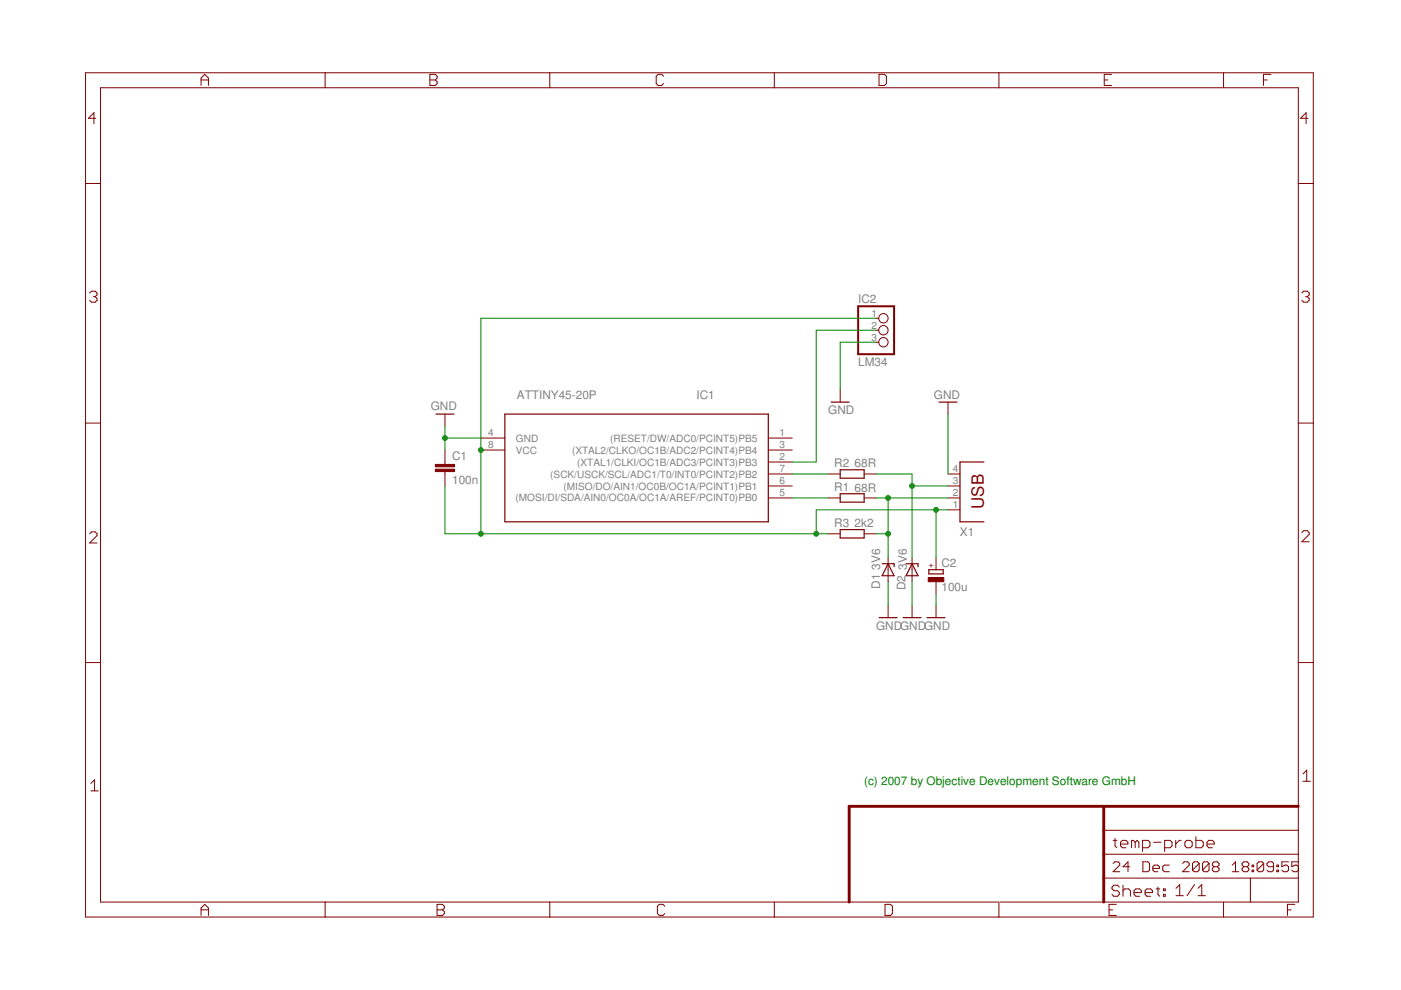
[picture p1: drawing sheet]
<svg xmlns="http://www.w3.org/2000/svg" width="297mm" height="210mm" viewBox="0 0 297 210" stroke-linecap="round" stroke-linejoin="round" font-family="sans-serif">
<g fill="#800000" stroke="#800000" stroke-width=".21">
<path d="M201 108.1h2.5z"/>
<path d="M201 105.6h2.5z"/>
<path d="M201 103h2.5z"/>
<path d="M201 100.5h2.5z"/>
<path d="M183.2 105.6h2.6z"/>
<path d="M175.6 105.6h2.5z"/>
<path d="M183.2 100.5h2.6z"/>
<path d="M175.6 100.5h2.5z"/>
<path d="M188.3 120.8v2.5z"/>
<path d="M188.3 118.3v2.5z"/>
<path d="M193.4 120.8v2.5z"/>
<path d="M193.4 118.3v2.5z"/>
<path d="M188.3 128.4v2.6z"/>
<path d="M193.4 128.4v2.6z"/>
<path d="M201 85.3v2.5z"/>
<path d="M94.3 95.4v2.6z"/>
<path d="M94.3 100.5v2.5z"/>
<path d="M94.3 98v.5z"/>
<path d="M94.3 100v.5z"/>
<path d="M198.5 123.3v2.6z"/>
<path d="M198.5 118.3v2.5z"/>
<path d="M198.5 128.4v2.6z"/>
<path d="M94.3 87.8v2.5z"/>
<path d="M183.2 113.2h2.6z"/>
<path d="M175.6 113.2h2.5z"/>
<path d="M18.1 194.4h50.8z"/>
<path d="M68.9 194.4h47.7z"/>
<path d="M116.6 194.4h47.6z"/>
<path d="M164.2 194.4h47.6z"/>
<path d="M211.8 194.4h47.6z"/>
<path d="M278.4 140.5v53.9z"/>
<path d="M278.4 89.7v50.8z"/>
<path d="M278.4 38.9v50.8z"/>
<path d="M278.4 15.4v23.5z"/>
<path d="M116.6 15.4h47.6z"/>
<path d="M68.9 15.4h47.7z"/>
<path d="M18.1 15.4h50.8z"/>
<path d="M18.1 15.4v23.5z"/>
<path d="M18.1 38.9v50.8z"/>
<path d="M18.1 89.7v50.8z"/>
<path d="M18.1 140.5v53.9z"/>
<path d="M21.3 191.3h47.6z"/>
<path d="M68.9 191.3h47.7z"/>
<path d="M275.3 186.2v5.1z"/>
<path d="M275.3 181.1v5.1z"/>
<path d="M275.3 176v5.1z"/>
<path d="M275.3 171v5z"/>
<path d="M275.3 140.5v30.5z"/>
<path d="M275.3 89.7v50.8z"/>
<path d="M275.3 38.9v50.8z"/>
<path d="M275.3 18.6v20.3z"/>
<path d="M164.2 18.6h47.6z"/>
<path d="M116.6 18.6h47.6z"/>
<path d="M68.9 18.6h47.7z"/>
<path d="M21.3 18.6h47.6z"/>
<path d="M21.3 18.6v20.3z"/>
<path d="M21.3 38.9v50.8z"/>
<path d="M21.3 89.7v50.8z"/>
<path d="M21.3 140.5v50.8z"/>
<path d="M164.2 15.4h47.6z"/>
<path d="M211.8 15.4v3.2z"/>
<path d="M211.8 191.3v3.1z"/>
<path d="M18.1 89.7h3.2z"/>
<path d="M275.3 38.9h3.1z"/>
<path d="M116.6 15.4v3.2z"/>
<path d="M116.6 191.3v3.1z"/>
<path d="M18.1 140.5h3.2z"/>
<path d="M275.3 89.7h3.1z"/>
<path d="M18.1 38.9h3.2z"/>
<path d="M68.9 15.4v3.2z"/>
<path d="M275.3 140.5h3.1z"/>
<path d="M164.2 15.4v3.2z"/>
<path d="M259.4 15.4v3.2z"/>
<path d="M259.4 191.3v3.1z"/>
<path d="M164.2 191.3v3.1z"/>
<path d="M68.9 191.3v3.1z"/>
<path d="M265.1 186.2v5.1z"/>
<path d="M265.1 186.2h10.2z"/>
<path d="M234 186.2h31.1z"/>
<path d="M234 181.1h41.3z"/>
<path d="M234 176h41.3z"/>
<path d="M42.6 192.5v1.6z"/>
<path d="M42.6 192.5l.8-.8z"/>
<path d="M43.4 191.7l.8 .8z"/>
<path d="M44.2 192.5v1.6z"/>
<path d="M42.6 192.9h1.6z"/>
<path d="M92.7 191.7v2.4z"/>
<path d="M92.7 191.7h1.1z"/>
<path d="M93.8 191.7l.4 .4z"/>
<path d="M94.2 192.1v.4z"/>
<path d="M94.2 192.5l-.4 .4z"/>
<path d="M93.8 192.9l.4 .4z"/>
<path d="M94.2 193.3v.4z"/>
<path d="M94.2 193.7l-.4 .4z"/>
<path d="M92.7 194.1h1.1z"/>
<path d="M92.7 192.9h1.1z"/>
<path d="M140.5 191.7l.4 .4z"/>
<path d="M139.8 191.7h.7z"/>
<path d="M139.8 191.7l-.4 .4z"/>
<path d="M139.4 192.1v1.6z"/>
<path d="M139.4 193.7l.4 .4z"/>
<path d="M139.8 194.1h.7z"/>
<path d="M140.5 194.1l.4-.4z"/>
<path d="M187.6 191.7v2.4z"/>
<path d="M187.6 194.1h1.2z"/>
<path d="M188.8 194.1l.4-.4z"/>
<path d="M189.2 192.1v1.6z"/>
<path d="M188.8 191.7l.4 .4z"/>
<path d="M187.6 191.7h1.2z"/>
<path d="M235.1 191.7h1.6z"/>
<path d="M235.1 191.7v2.4z"/>
<path d="M235.1 194.1h1.6z"/>
<path d="M235.1 192.9h.8z"/>
<path d="M273 191.7v2.4z"/>
<path d="M273 191.7h1.5z"/>
<path d="M273 192.9h.7z"/>
<path d="M276.3 164.1l.7-.8z"/>
<path d="M277 163.3v2.3z"/>
<path d="M276.3 165.6h1.5z"/>
<path d="M276 114.9h1.6z"/>
<path d="M277.6 113.3l-1.6 1.6z"/>
<path d="M277.6 112.9v.4z"/>
<path d="M277.2 112.5l.4 .4z"/>
<path d="M276.4 112.5h.8z"/>
<path d="M276.4 112.5l-.4 .4z"/>
<path d="M276 62.1l.4-.4z"/>
<path d="M276.4 61.7h.8z"/>
<path d="M277.2 61.7l.4 .4z"/>
<path d="M277.6 62.1v.4z"/>
<path d="M277.2 62.9l.4-.4z"/>
<path d="M276.8 62.9h.4z"/>
<path d="M277.2 62.9l.4 .4z"/>
<path d="M277.6 63.3v.4z"/>
<path d="M277.2 64.1l.4-.4z"/>
<path d="M276.4 64.1h.8z"/>
<path d="M276 63.7l.4 .4z"/>
<path d="M234.1 15.8h1.6z"/>
<path d="M234.1 15.8v2.3z"/>
<path d="M234.1 18.1h1.6z"/>
<path d="M234.1 17h.8z"/>
<path d="M186.4 15.8v2.3z"/>
<path d="M186.4 18.1h1.1z"/>
<path d="M187.9 17.7l-.4 .4z"/>
<path d="M187.9 16.2v1.5z"/>
<path d="M187.5 15.8l.4 .4z"/>
<path d="M186.4 15.8h1.1z"/>
<path d="M140.3 15.8l.4 .4z"/>
<path d="M139.5 15.8h.8z"/>
<path d="M139.5 15.8l-.4 .4z"/>
<path d="M139.1 16.2v1.5z"/>
<path d="M139.1 17.7l.4 .4z"/>
<path d="M139.5 18.1h.8z"/>
<path d="M140.7 17.7l-.4 .4z"/>
<path d="M91.1 15.8v2.3z"/>
<path d="M91.1 15.8h1.2z"/>
<path d="M92.3 15.8l.4 .4z"/>
<path d="M92.7 16.2v.4z"/>
<path d="M92.7 16.6l-.4 .4z"/>
<path d="M92.3 17l.4 .3z"/>
<path d="M92.7 17.3v.4z"/>
<path d="M92.7 17.7l-.4 .4z"/>
<path d="M91.1 18.1h1.2z"/>
<path d="M91.1 17h1.2z"/>
<path d="M42.6 16.6v1.5z"/>
<path d="M42.6 16.6l.8-.8z"/>
<path d="M43.4 15.8l.8 .8z"/>
<path d="M44.2 16.6v1.5z"/>
<path d="M42.6 17h1.6z"/>
<path d="M19 62.1l.4-.4z"/>
<path d="M19.4 61.7h.8z"/>
<path d="M20.2 61.7l.4 .4z"/>
<path d="M20.6 62.1v.4z"/>
<path d="M20.2 62.9l.4-.4z"/>
<path d="M19.8 62.9h.4z"/>
<path d="M20.2 62.9l.4 .4z"/>
<path d="M20.6 63.3v.4z"/>
<path d="M20.2 64.1l.4-.4z"/>
<path d="M19.4 64.1h.8z"/>
<path d="M19 63.7l.4 .4z"/>
<path d="M19 115.1h1.6z"/>
<path d="M19 115.1l1.6-1.5z"/>
<path d="M20.6 113.2v.4z"/>
<path d="M20.2 112.8l.4 .4z"/>
<path d="M19.4 112.8h.8z"/>
<path d="M19.4 112.8l-.4 .4z"/>
<path d="M19.3 166.1l.7-.8z"/>
<path d="M20 165.3v2.4z"/>
<path d="M19.3 167.7h1.5z"/>
<path d="M236.4 177.8v1.5z"/>
<path d="M236.4 179.3l.4 .4z"/>
<path d="M236 178.2h.8z"/>
<path d="M238 179.7h.7z"/>
<path d="M237.6 179.3l.4 .4z"/>
<path d="M237.6 178.6v.7z"/>
<path d="M237.6 178.6l.4-.4z"/>
<path d="M238 178.2h.7z"/>
<path d="M238.7 178.2l.4 .4z"/>
<path d="M239.1 178.6v.4z"/>
<path d="M237.6 179h1.5z"/>
<path d="M239.9 178.2v1.5z"/>
<path d="M239.9 178.2h.4z"/>
<path d="M240.3 178.2l.4 .4z"/>
<path d="M240.7 178.6v1.1z"/>
<path d="M240.7 178.6l.4-.4z"/>
<path d="M241.1 178.2l.4 .4z"/>
<path d="M241.5 178.6v1.1z"/>
<path d="M242.2 178.2v2.3z"/>
<path d="M242.2 178.2h1.2z"/>
<path d="M243.4 178.2l.4 .4z"/>
<path d="M243.8 178.6v.7z"/>
<path d="M243.8 179.3l-.4 .4z"/>
<path d="M242.2 179.7h1.2z"/>
<path d="M244.6 178.6h1.5z"/>
<path d="M246.9 178.2v2.3z"/>
<path d="M246.9 178.2h1.2z"/>
<path d="M248.1 178.2l.4 .4z"/>
<path d="M248.5 178.6v.7z"/>
<path d="M248.5 179.3l-.4 .4z"/>
<path d="M246.9 179.7h1.2z"/>
<path d="M249.3 178.2v1.5z"/>
<path d="M250 178.2l-.7 .8z"/>
<path d="M250 178.2h.4z"/>
<path d="M251.6 179.7h.8z"/>
<path d="M252.8 179.3l-.4 .4z"/>
<path d="M252.8 178.6v.7z"/>
<path d="M252.4 178.2l.4 .4z"/>
<path d="M251.6 178.2h.8z"/>
<path d="M251.6 178.2l-.4 .4z"/>
<path d="M251.2 178.6v.7z"/>
<path d="M251.2 179.3l.4 .4z"/>
<path d="M253.6 177.4v2.3z"/>
<path d="M253.6 179.7h1.1z"/>
<path d="M254.7 179.7l.4-.4z"/>
<path d="M255.1 178.6v.7z"/>
<path d="M254.7 178.2l.4 .4z"/>
<path d="M253.6 178.2h1.1z"/>
<path d="M256.3 179.7h.8z"/>
<path d="M255.9 179.3l.4 .4z"/>
<path d="M255.9 178.6v.7z"/>
<path d="M256.3 178.2l-.4 .4z"/>
<path d="M256.3 178.2h.8z"/>
<path d="M257.1 178.2l.3 .4z"/>
<path d="M257.4 178.6v.4z"/>
<path d="M255.9 179h1.5z"/>
<path d="M236 184.8h1.4z"/>
<path d="M236 184.8l1.4-1.4z"/>
<path d="M237.4 183.1v.3z"/>
<path d="M237.1 182.7l.3 .4z"/>
<path d="M236.4 182.7h.7z"/>
<path d="M236 183.1l.4-.4z"/>
<path d="M239.2 182.7v2.1z"/>
<path d="M238.1 183.8l1.1-1.1z"/>
<path d="M238.1 183.8h1.4z"/>
<path d="M242.3 182.7v2.1z"/>
<path d="M242.3 184.8h1.1z"/>
<path d="M243.4 184.8l.3-.3z"/>
<path d="M243.7 183.1v1.4z"/>
<path d="M243.4 182.7l.3 .4z"/>
<path d="M242.3 182.7h1.1z"/>
<path d="M244.8 184.8h.7z"/>
<path d="M244.4 184.5l.4 .3z"/>
<path d="M244.4 183.8v.7z"/>
<path d="M244.4 183.8l.4-.4z"/>
<path d="M244.8 183.4h.7z"/>
<path d="M245.5 183.4l.3 .4z"/>
<path d="M245.8 183.8v.3z"/>
<path d="M244.4 184.1h1.4z"/>
<path d="M246.9 183.4h1z"/>
<path d="M246.5 183.8l.4-.4z"/>
<path d="M246.5 183.8v.7z"/>
<path d="M246.5 184.5l.4 .3z"/>
<path d="M246.9 184.8h1z"/>
<path d="M250.7 184.8h1.4z"/>
<path d="M250.7 184.8l1.4-1.4z"/>
<path d="M252.1 183.1v.3z"/>
<path d="M251.8 182.7l.3 .4z"/>
<path d="M251.1 182.7h.7z"/>
<path d="M250.7 183.1l.4-.4z"/>
<path d="M252.8 183.1v1.4z"/>
<path d="M252.8 183.1l.4-.4z"/>
<path d="M253.2 182.7h.7z"/>
<path d="M253.9 182.7l.3 .4z"/>
<path d="M254.2 183.1v1.4z"/>
<path d="M253.9 184.8l.3-.3z"/>
<path d="M253.2 184.8h.7z"/>
<path d="M252.8 184.5l.4 .3z"/>
<path d="M252.8 184.5l1.4-1.4z"/>
<path d="M254.9 183.1v1.4z"/>
<path d="M254.9 183.1l.4-.4z"/>
<path d="M255.3 182.7h.7z"/>
<path d="M256 182.7l.3 .4z"/>
<path d="M256.3 183.1v1.4z"/>
<path d="M256 184.8l.3-.3z"/>
<path d="M255.3 184.8h.7z"/>
<path d="M254.9 184.5l.4 .3z"/>
<path d="M256.3 183.1l-1.4 1.4z"/>
<path d="M257 183.1l.4-.4z"/>
<path d="M257.4 182.7h.7z"/>
<path d="M258.1 182.7l.4 .4z"/>
<path d="M258.5 183.1v.3z"/>
<path d="M258.1 183.8l.4-.4z"/>
<path d="M258.1 183.8l.4 .3z"/>
<path d="M258.5 184.1v.4z"/>
<path d="M258.1 184.8l.4-.3z"/>
<path d="M257.4 184.8h.7z"/>
<path d="M257 184.5l.4 .3z"/>
<path d="M257 184.1v.4z"/>
<path d="M257.4 183.8l-.4 .3z"/>
<path d="M257 183.4l.4 .4z"/>
<path d="M257 183.1v.3z"/>
<path d="M257.4 183.8h.7z"/>
<path d="M261.3 183.4l.7-.7z"/>
<path d="M262 182.7v2.1z"/>
<path d="M261.3 184.8h1.4z"/>
<path d="M263.4 183.1l.3-.4z"/>
<path d="M263.7 182.7h.7z"/>
<path d="M264.4 182.7l.4 .4z"/>
<path d="M264.8 183.1v.3z"/>
<path d="M264.4 183.8l.4-.4z"/>
<path d="M264.4 183.8l.4 .3z"/>
<path d="M264.8 184.1v.4z"/>
<path d="M264.4 184.8l.4-.3z"/>
<path d="M263.7 184.8h.7z"/>
<path d="M263.4 184.5l.3 .3z"/>
<path d="M263.4 184.1v.4z"/>
<path d="M263.7 183.8l-.3 .3z"/>
<path d="M263.4 183.4l.3 .4z"/>
<path d="M263.4 183.1v.3z"/>
<path d="M263.7 183.8h.7z"/>
<path d="M265.5 183.4h.3z"/>
<path d="M265.8 183.4v.4z"/>
<path d="M265.5 183.8h.3z"/>
<path d="M265.5 183.4v.4z"/>
<path d="M265.5 184.5h.3z"/>
<path d="M265.8 184.5v.3z"/>
<path d="M265.5 184.8h.3z"/>
<path d="M265.5 184.5v.3z"/>
<path d="M266.5 183.1v1.4z"/>
<path d="M266.5 183.1l.4-.4z"/>
<path d="M266.9 182.7h.7z"/>
<path d="M267.6 182.7l.3 .4z"/>
<path d="M267.9 183.1v1.4z"/>
<path d="M267.6 184.8l.3-.3z"/>
<path d="M266.9 184.8h.7z"/>
<path d="M266.5 184.5l.4 .3z"/>
<path d="M267.9 183.1l-1.4 1.4z"/>
<path d="M268.6 184.5l.4 .3z"/>
<path d="M269 184.8h.7z"/>
<path d="M269.7 184.8l.3-.3z"/>
<path d="M270 183.1v1.4z"/>
<path d="M269.7 182.7l.3 .4z"/>
<path d="M269 182.7h.7z"/>
<path d="M268.6 183.1l.4-.4z"/>
<path d="M268.6 183.1v.3z"/>
<path d="M268.6 183.4l.4 .4z"/>
<path d="M269 183.8h1z"/>
<path d="M270.7 183.4h.4z"/>
<path d="M271.1 183.4v.4z"/>
<path d="M270.7 183.8h.4z"/>
<path d="M270.7 183.4v.4z"/>
<path d="M270.7 184.5h.4z"/>
<path d="M271.1 184.5v.3z"/>
<path d="M270.7 184.8h.4z"/>
<path d="M270.7 184.5v.3z"/>
<path d="M271.8 182.7h1.4z"/>
<path d="M271.8 182.7v1.1z"/>
<path d="M271.8 183.8l.7-.4z"/>
<path d="M272.5 183.4h.3z"/>
<path d="M272.8 183.4l.4 .4z"/>
<path d="M273.2 183.8v.7z"/>
<path d="M272.8 184.8l.4-.3z"/>
<path d="M272.1 184.8h.7z"/>
<path d="M271.8 184.5l.3 .3z"/>
<path d="M273.9 182.7h1.4z"/>
<path d="M273.9 182.7v1.1z"/>
<path d="M273.9 183.8l.7-.4z"/>
<path d="M274.6 183.4h.3z"/>
<path d="M274.9 183.4l.4 .4z"/>
<path d="M275.3 183.8v.7z"/>
<path d="M274.9 184.8l.4-.3z"/>
<path d="M274.2 184.8h.7z"/>
<path d="M273.9 184.5l.3 .3z"/>
<path d="M249.3 188.3l.8-.7z"/>
<path d="M250.1 187.6v2.3z"/>
<path d="M249.3 189.9h1.6z"/>
<path d="M253.3 187.6l-1.6 2.3z"/>
<path d="M254 188.3l.8-.7z"/>
<path d="M254.8 187.6v2.3z"/>
<path d="M254 189.9h1.6z"/>
<path d="M236.9 187.7l.4 .4z"/>
<path d="M236.2 187.7h.7z"/>
<path d="M236.2 187.7l-.4 .4z"/>
<path d="M235.8 188.1v.4z"/>
<path d="M235.8 188.5l.4 .3z"/>
<path d="M236.2 188.8h.7z"/>
<path d="M236.9 188.8l.4 .4z"/>
<path d="M237.3 189.2v.4z"/>
<path d="M237.3 189.6l-.4 .4z"/>
<path d="M236.2 190h.7z"/>
<path d="M235.8 189.6l.4 .4z"/>
<path d="M238.1 187.7v2.3z"/>
<path d="M238.1 188.8l.4-.3z"/>
<path d="M238.5 188.5h.8z"/>
<path d="M239.3 188.5l.4 .3z"/>
<path d="M239.7 188.8v1.2z"/>
<path d="M240.8 190h.8z"/>
<path d="M240.4 189.6l.4 .4z"/>
<path d="M240.4 188.8v.8z"/>
<path d="M240.4 188.8l.4-.3z"/>
<path d="M240.8 188.5h.8z"/>
<path d="M241.6 188.5l.4 .3z"/>
<path d="M242 188.8v.4z"/>
<path d="M240.4 189.2h1.6z"/>
<path d="M243.2 190h.7z"/>
<path d="M242.8 189.6l.4 .4z"/>
<path d="M242.8 188.8v.8z"/>
<path d="M242.8 188.8l.4-.3z"/>
<path d="M243.2 188.5h.7z"/>
<path d="M243.9 188.5l.4 .3z"/>
<path d="M244.3 188.8v.4z"/>
<path d="M242.8 189.2h1.5z"/>
<path d="M245.5 188.1v1.5z"/>
<path d="M245.5 189.6l.4 .4z"/>
<path d="M245.1 188.5h.8z"/>
<path d="M246.7 188.5h.4z"/>
<path d="M247.1 188.5v.3z"/>
<path d="M246.7 188.8h.4z"/>
<path d="M246.7 188.5v.3z"/>
<path d="M246.7 189.6h.4z"/>
<path d="M247.1 189.6v.4z"/>
<path d="M246.7 190h.4z"/>
<path d="M246.7 189.6v.4z"/>
<path d="M211.8 18.6h63.5z"/>
<path d="M211.8 15.4h66.6z"/>
<path d="M116.6 191.3h95.1z"/>
<path d="M212 191.3h47.4z"/>
<path d="M259.5 191.3h15.8z"/>
<path d="M259.5 194.4h18.9z"/>
<path d="M267.9 15.8v2.3z"/>
<path d="M267.9 15.8h1.5z"/>
<path d="M267.9 17h.8z"/>
<path d="M276.9 23.9v2.3z"/>
<path d="M276.9 23.9l-1.1 1.2z"/>
<path d="M275.8 25.1h1.5z"/>
<path d="M19.9 23.9v2.3z"/>
<path d="M19.9 23.9l-1.1 1.2z"/>
<path d="M18.8 25.1h1.5z"/>
<path d="M162.9 105.6h5.1z"/>
<path d="M162.9 103h5.1z"/>
<path d="M162.9 100.5h5.1z"/>
<path d="M162.9 98h5.1z"/>
<path d="M162.9 95.4h5.1z"/>
<path d="M162.9 92.9h5.1z"/>
<path d="M102 92.9h5z"/>
<path d="M102 95.4h5z"/>
<path d="M185.8 67.5h.5z"/>
<path d="M185.8 70h.5z"/>
<path d="M185.8 72.6h.5z"/>
<path d="M178.1 82.7v2.6z"/>
</g>
<g fill="#800000" stroke="#800000" stroke-width=".25">
<path d="M203.5 98v12.6z"/>
<path d="M203.5 98h5.1z"/>
<path d="M203.5 110.6h5.1z"/>
<path d="M178.1 106.5h5.1z"/>
<path d="M178.1 104.7h5.1z"/>
<path d="M183.2 104.7v1.8z"/>
<path d="M178.1 104.7v1.8z"/>
<path d="M178.1 101.4h5.1z"/>
<path d="M178.1 99.6h5.1z"/>
<path d="M183.2 99.6v1.8z"/>
<path d="M178.1 99.6v1.8z"/>
<path d="M188.3 119.5l1.3 2.6z"/>
<path d="M188.3 119.5l-1.3 2.6z"/>
<path d="M187 119.5h1.3z"/>
<path d="M187 122.1h2.6z"/>
<path d="M188.3 119.5h1.3z"/>
<path d="M189.6 119.5v.7z"/>
<path d="M193.4 119.5l1.2 2.6z"/>
<path d="M193.4 119.5l-1.3 2.6z"/>
<path d="M192.1 119.5h1.3z"/>
<path d="M192.1 122.1h2.5z"/>
<path d="M193.4 119.5h1.2z"/>
<path d="M194.6 119.5v.7z"/>
<path d="M186.4 131h3.8z"/>
<path d="M191.5 131h3.8z"/>
<path d="M199.1 85.3h3.8z"/>
<path d="M196.9 121.7h3.1z"/>
<path d="M200 120.8v.9z"/>
<path d="M196.9 120.8v.9z"/>
<path d="M196.9 120.8h3.1z"/>
<path d="M196.6 131h3.8z"/>
<path d="M92.4 87.8h3.8z"/>
<path d="M178.1 114.1h5.1z"/>
<path d="M178.1 112.3h5.1z"/>
<path d="M183.2 112.3v1.8z"/>
<path d="M178.1 112.3v1.8z"/>
<path d="M107 110.6h55.9z"/>
<path d="M162.9 87.8v22.8z"/>
<path d="M107 87.8h55.9z"/>
<path d="M107 87.8v22.8z"/>
<path d="M176.2 85.3h3.8z"/>
</g>
<g fill="#800000" stroke="#800000" stroke-width=".21">
<path d="M92.3 99.5h4.1v.5h-4.1z"/>
<path d="M92.3 98.5h4.1v.5h-4.1z"/>
<path d="M196.8 122.4h3.3v.9h-3.3z"/>
</g>
<g fill="#800000" stroke="#800000" stroke-width=".61">
<path d="M180 171v20.3z"/>
<path d="M180 171h54z"/>
<path d="M234 171h41.3z"/>
<path d="M234 186.2v5.1z"/>
<path d="M234 181.1v5.1z"/>
<path d="M234 176v5.1z"/>
<path d="M234 171v5z"/>
</g>
<g fill="none" stroke="#800000" stroke-width=".21">
<circle cx="187.3" cy="72.6" r=".99"/>
<circle cx="187.3" cy="70" r=".99"/>
<circle cx="187.3" cy="67.5" r=".99"/>
</g>
<g fill="#800000" stroke="#800000" stroke-width=".42">
<path d="M181.9 75.1h7.7z"/>
<path d="M189.6 64.9v10.2z"/>
<path d="M181.9 64.9h7.7z"/>
<path d="M181.9 64.9v10.2z"/>
</g>
<g fill="#008000" stroke="#008000" stroke-width=".21">
<path d="M168 105.6h7.6z"/>
<path d="M168 100.5h7.6z"/>
<path d="M185.8 105.6h2.5z"/>
<path d="M188.3 105.6h12.7z"/>
<path d="M188.3 113.2v5.1z"/>
<path d="M188.3 105.6v7.6z"/>
<path d="M185.8 113.2h2.5z"/>
<path d="M193.4 103h7.6z"/>
<path d="M193.4 100.5v2.5z"/>
<path d="M185.8 100.5h7.6z"/>
<path d="M193.4 103v15.3z"/>
<path d="M188.3 123.3v5.1z"/>
<path d="M193.4 123.3v5.1z"/>
<path d="M198.5 125.9v2.5z"/>
<path d="M201 87.8v12.7z"/>
<path d="M94.3 90.3v2.6z"/>
<path d="M94.3 92.9v2.5z"/>
<path d="M94.3 92.9h7.7z"/>
<path d="M178.1 72.6v10.1z"/>
<path d="M178.1 72.6h7.7z"/>
<path d="M168 98h5.1z"/>
<path d="M173.1 70v28z"/>
<path d="M173.1 70h12.7z"/>
<path d="M198.5 108.1h2.5z"/>
<path d="M173.1 108.1h25.4z"/>
<path d="M173.1 108.1v5.1z"/>
<path d="M102 113.2h71.1z"/>
<path d="M94.3 113.2h7.7z"/>
<path d="M94.3 103v10.2z"/>
<path d="M198.5 108.1v10.2z"/>
<path d="M173.1 113.2h2.5z"/>
<path d="M102 95.4v17.8z"/>
<path d="M102 67.5v27.9z"/>
<path d="M102 67.5h83.8z"/>
<circle cx="188.3" cy="105.6" r=".51"/>
<circle cx="188.3" cy="113.2" r=".51"/>
<circle cx="193.4" cy="103" r=".51"/>
<circle cx="94.3" cy="92.9" r=".51"/>
<circle cx="198.5" cy="108.1" r=".51"/>
<circle cx="173.1" cy="113.2" r=".51"/>
<circle cx="102" cy="113.2" r=".51"/>
<circle cx="102" cy="95.4" r=".51"/>
</g>
<text font-size="3.6" fill="#800000" x="208.6" y="107.9" transform="rotate(-90 208.6 107.9)">USB</text>
<g font-size="2.5" fill="#808080">
<text x="181.9" y="64.3">IC2</text>
<text x="181.9" y="77.6">LM34</text>
<text x="91.3" y="87">GND</text>
<text x="109.6" y="84.5">ATTINY45-20P</text>
<text x="147.7" y="84.5">IC1</text>
<text x="175.6" y="87.8">GND</text>
<text x="198" y="84.5">GND</text>
<text x="95.9" y="97.6">C1</text>
<text x="176.9" y="99">R2</text>
<text x="181.2" y="99">68R</text>
<text x="95.9" y="102.6">100n</text>
<text x="176.9" y="104.1">R1</text>
<text x="181.2" y="104.3">68R</text>
<text x="176.9" y="111.7">R3</text>
<text x="181.2" y="111.7">2k2</text>
<text x="203.5" y="113.7">X1</text>
<text x="186.6" y="124.9" transform="rotate(-90 186.6 124.9)">D1</text>
<text x="186.6" y="120.8" transform="rotate(-90 186.6 120.8)">3V6</text>
<text x="192" y="125.1" transform="rotate(-90 192 125.1)">D2</text>
<text x="192.2" y="120.8" transform="rotate(-90 192.2 120.8)">3V6</text>
<text x="199.6" y="125.4">100u</text>
<text x="199.6" y="120.3">C2</text>
<text x="185.8" y="133.5">GNDGNDGND</text>
</g>
<text font-size="2.5" fill="#008000" x="183.2" y="166.5">(c) 2007 by Objective Development Software GmbH</text>
<g font-size="2.1" fill="#808080">
<text x="184.8" y="67.1">1</text>
<text x="184.8" y="69.7">2</text>
<text x="184.8" y="72.2">3</text>
<text x="103.5" y="92.5">4</text>
<text x="103.5" y="95.1">8</text>
<text x="109.4" y="93.6">GND</text>
<text x="129.4" y="93.6">(RESET/DW/ADC0/PCINT5)PB5</text>
<text x="165.2" y="95.1">3</text>
<text x="165.2" y="92.5">1</text>
<text x="109.4" y="96.2">VCC</text>
<text x="116.7" y="101.3">(SCK/USCK/SCL/ADC1/T0/INT0/PCINT2)PB2</text>
<text x="121.3" y="96.2">(XTAL2/CLKO/OC1B/ADC2/PCINT4)PB4</text>
<text x="122.4" y="98.7">(XTAL1/CLKI/OC1B/ADC3/PCINT3)PB3</text>
<text x="165.2" y="100.1">7</text>
<text x="165.2" y="97.6">2</text>
<text x="202" y="100.1">4</text>
<text x="109.3" y="106.3">(MOSI/DI/SDA/AIN0/OC0A/OC1A/AREF/PCINT0)PB0</text>
<text x="119.5" y="103.8">(MISO/DO/AIN1/OC0B/OC1A/PCINT1)PB1</text>
<text x="165.2" y="105.2">5</text>
<text x="165.2" y="102.7">6</text>
<text x="202" y="107.8">1</text>
<text x="202" y="105.2">2</text>
<text x="202" y="102.7">3</text>
</g>
<text font-size="1.8" fill="#800000" x="197.9" y="120.4" transform="rotate(-90 197.9 120.4)">+</text>
</svg>
